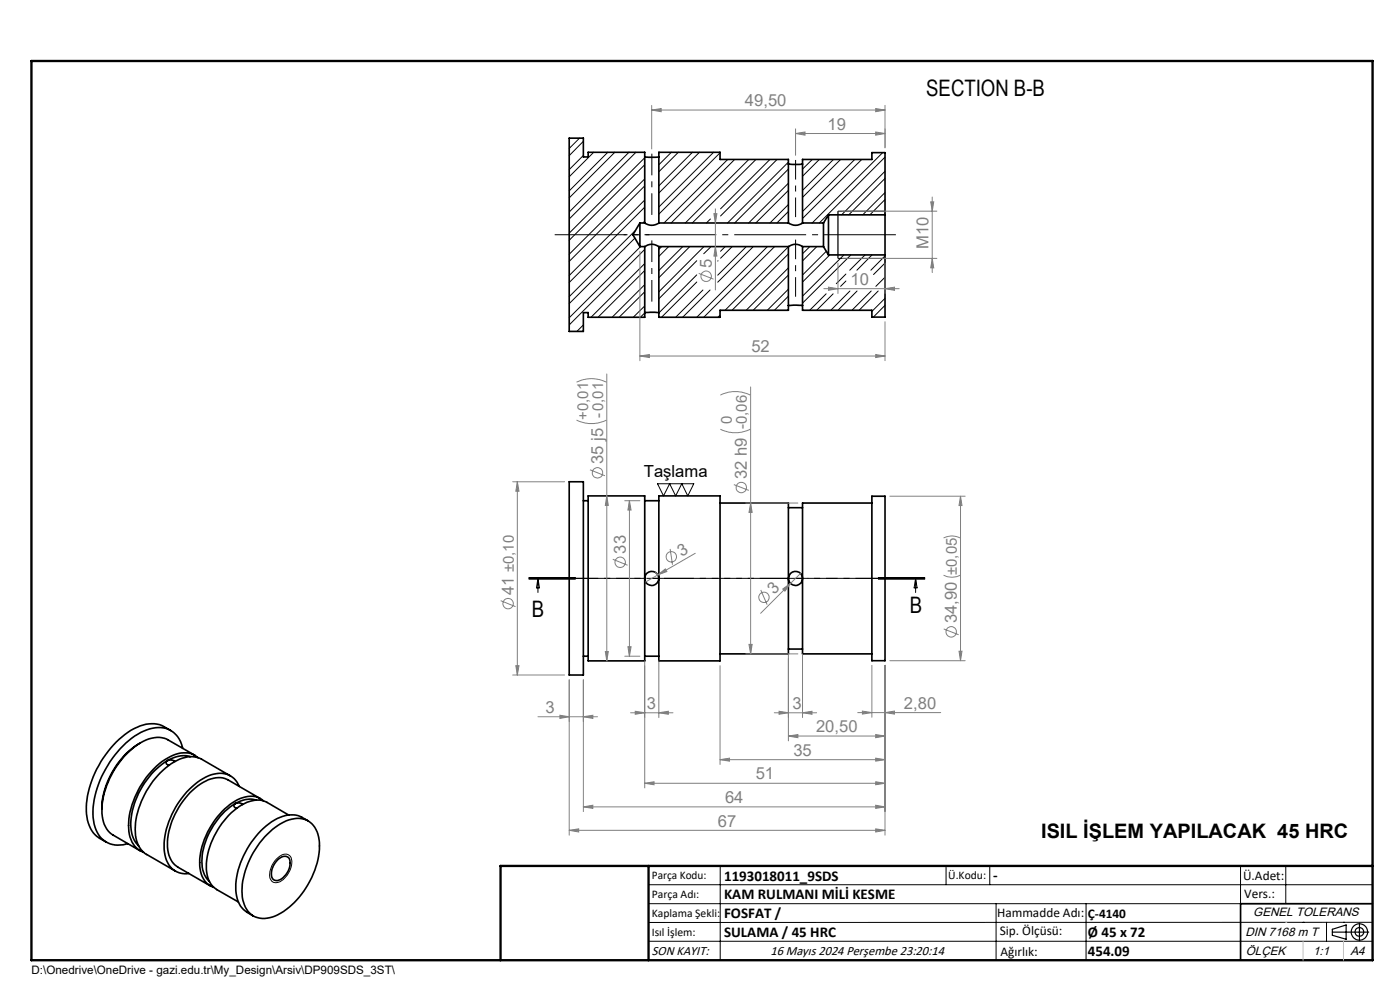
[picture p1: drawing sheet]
<svg xmlns="http://www.w3.org/2000/svg" width="297mm" height="210mm" viewBox="0 0 297 210" stroke-linecap="round" stroke-linejoin="round" font-family="sans-serif">
<g fill="none" stroke="#000" stroke-width=".35">
<path d="M136.8 33.3h3M167.3 34.8h3M135.7 47.3v5M135.7 52.3h1.1M135.7 47.3h1.1M135.7 47.3l-1.4 2.5 1.4 2.5M136.8 47.3a2.52 2.52 0 0 0 3 0M136.8 52.3a2.52 2.52 0 0 1 3 0M136.8 47.3v-15h-12v1h-1v-4h-3v41h3v-4h1v1h12v-15M139.8 47.3v-15h13v1.5h14.5v13.5M139.8 52.3v15h13v-1.5h14.5v-13.5M139.8 52.3h27.5"/>
<path d="M139.8 47.3h27.5M167.3 52.3a2.52 2.52 0 0 1 3 0M167.3 47.3a2.52 2.52 0 0 0 3 0M170.3 52.3h4.4M170.3 47.3h4.4M170.3 52.3v13.5h14.7v1.5h2.7v-13.2M174.7 47.3v5M174.7 52.3l1.1 1.8M175.8 45.6v8.5M175.8 45.6l-1.1 1.7M175.8 45.6h11.9M175.8 54.1h11.9"/>
<path d="M187.7 45.6v8.5M187.7 45.6v-13.2h-2.7v1.4h-14.7v13.5M136.8 66.3h3M167.3 64.8h3M120.8 102.2h3v41h-3zM123.8 106.2h1M124.8 105.2h12v35h-12zM136.8 106.2h3M139.8 105.2h13v35h-13zM152.8 106.7h14.5v32h-14.5M167.3 107.7h3M185 105.3h2.7v34.9h-2.7z"/>
<path d="M185 106.7h-14.7v32h14.7M123.8 139.2h1M136.8 139.2h3M167.3 137.7h3M29.6 157.7a17.1 17.1 0 0 0-8 13.8M36.2 155l-1.4-.8a6.6 6.6 0 0 0-6.3 .3 21 21 0 0 0-10.2 17.4 6.7 6.7 0 0 0 2.8 5.9l1.4 .8M38.8 158.7a5.3 5.3 0 0 0-7.6-3.9 18.6 18.6 0 0 0-9.2 9.1 16.2 16.2 0 0 0-1.9 11.5 5.2 5.2 0 0 0 7 3.6M35.5 161.4a.51 .51 0 0 0-.2 .6 .51 .51 0 0 0 .6 .3M35.5 161.4a17 17 0 0 0-7.7 14.1 5.9 5.9 0 0 0 1.6 3.9M35.5 161.4l1-.2 .6 .3M40.4 160.5a5.8 5.8 0 0 0-4.9 .9M41.3 160.2l-5.6-3.2a6.2 6.2 0 0 0-6.4 .9 18.2 18.2 0 0 0-7.7 14.6 5.6 5.6 0 0 0 2.4 4.7l5.7 3.2"/>
<path d="M42 160.7a5.1 5.1 0 0 0-5.9-.2 17.9 17.9 0 0 0-8.5 11.7 9.5 9.5 0 0 0 .7 6.9l1 1.1 1.1 .6M48.9 164.6l-6.1-3.6a5.7 5.7 0 0 0-5.9 .6 17.8 17.8 0 0 0-8.2 15 5.3 5.3 0 0 0 2.4 4.6l6.1 3.6M49.9 170.5a.53 .53 0 0 0-.3 .6 .53 .53 0 0 0 .7 .3M49.9 170.5a15.3 15.3 0 0 0-7 13.4l.5 1.6 1 1.5M49.9 170.5l1-.2 .6 .4M50.8 166.8a4.4 4.4 0 0 0-6-2.4 16.6 16.6 0 0 0-9.2 10.7 10.5 10.5 0 0 0 .2 8.3 4.2 4.2 0 0 0 4.3 1.9M54.4 169.7a5.5 5.5 0 0 0-4.5 .8M55.2 169.4l-6.8-4a5.6 5.6 0 0 0-5.9 .9 16.2 16.2 0 0 0-6.9 14 5 5 0 0 0 2.1 3.6l6.9 4M55.9 169.9a4.3 4.3 0 0 0-4.9-.5 16.3 16.3 0 0 0-8.6 12.2 6.7 6.7 0 0 0 1.6 5.9l1.3 .7M56.1 177.5a10.5 10.5 0 0 1 7.4-3.9 4.6 4.6 0 0 1 4.2 4.5 17.4 17.4 0 0 1-5.3 13.3 9.2 9.2 0 0 1-7.3 3.4 4.7 4.7 0 0 1-3.7-4.5 17.7 17.7 0 0 1 4.7-12.8zM61.2 172.9l-4.5-2.7a5.7 5.7 0 0 0-6 .9 16.8 16.8 0 0 0-6.9 13.3 5.2 5.2 0 0 0 2.2 4.3l4.6 2.6M65.4 174.1a6 6 0 0 0-7.2-.2 18 18 0 0 0-8.2 15 5.8 5.8 0 0 0 3.7 5.4"/>
<path d="M58.9 182.4a1.68 1.68 0 0 1 2.3-.4 3.7 3.7 0 0 1-2.6 4.8 1.24 1.24 0 0 1-1-1.6 4.4 4.4 0 0 1 1.3-2.8zM291.2 191.7h-28v12"/>
<circle cx="138.3" cy="122.7" r="1.49"/>
<circle cx="168.8" cy="122.7" r="1.49"/>
</g>
<g fill="none" stroke="#000" stroke-width=".21">
<path d="M122.9 29.3l-2.1 2.2M123.8 33l-3 3M123.8 30l-3 3M125.9 32.3l-5.1 5.2M128.9 32.3l-8.1 8.2M130.4 32.3l-9.6 9.7M133.4 32.3l-12.6 12.7M134.9 32.3l-14.1 14.2M136.8 33.5l-16 16M136.8 38l-16 15.9M136.8 35l-16 16M136.8 39.4l-16 16"/>
<path d="M142.4 32.3l-2.6 2.7M143.9 32.3l-4.1 4.1M146.9 32.3l-7.1 7.1M148.4 32.3l-8.6 8.6M151.4 32.3l-11.6 11.6M152.8 32.4l-13 13M154.4 33.8l-13.5 13.5M155.9 33.8l-13.5 13.5M158.9 33.8l-13.5 13.5M160.4 33.8l-13.5 13.5M163.3 33.8l-10.4 10.5M164.9 33.8l-12 12"/>
<path d="M167.3 35.9l-11.4 11.4M167.3 34.4l-13 12.9M167.3 38.9l-8.5 8.4M172.3 33.8l-2 2.1M173.8 33.8l-3.5 3.6M176.8 33.8l-6.5 6.6M178.3 33.8l-8 8.1M181.3 33.8l-11 11.1M182.8 33.8l-12.5 12.5M187.3 32.4l-15 14.9M187.7 36.3l-9.2 9.3M187.7 33.3l-13.9 14"/>
<path d="M187.7 37.8l-7.6 7.8M134.7 50.5l-13.9 13.9M134.8 48.9l-14 14M135.9 52.3l-15.1 15.1M136.8 42.4l-16 16M136.8 46.9l-.4 .4M136.8 55.9l-11.4 11.4M136.8 43.9l-16 16M136.8 52.9l-16 16M136.8 57.4l-9.9 9.9M140.4 52.3l-.6 .6M141.9 52.3l-2.1 2.1"/>
<path d="M144.9 52.3l-5.1 5.1M146.3 52.3l-6.5 6.6M147.8 55.3l-8 8.1M147.8 58.3l-8 8.1M147.8 59.8l-7.5 7.5M149.3 52.3l-9.5 9.6M150.7 46.5l-.8 .8M150.7 52.4l-1.4 1.4M152.3 55.3v.1M153.8 52.3l-.9 1M155.3 52.3l-2.4 2.5M158.3 52.3l-6 6.1"/>
<path d="M159.8 52.3l-7.5 7.6M162.8 52.3l-15 15M164.3 52.3l-15 15M167.3 43.4l-4 3.9M167.3 52.3l-13.5 13.5M167.3 56.8l-9 9M167.3 40.4l-7 6.9M167.3 44.9l-2.5 2.4M167.3 53.9l-12 11.9M167.3 58.3l-7.5 7.5M171.8 52.3l-1.5 1.5M173.3 52.3l-3 3"/>
<path d="M175.3 53.3l-5 5M176 54.1l-5.7 5.7M177.8 44.8h9.9M177.8 54.8h9.9M179 54.1l-8.7 8.7M179.5 58.1l-2.1 2.1M179.5 59.6l-1.2 1.1M180.5 54.1l-10.2 10.2M183.5 54.1l-3.2 3.2M185 54.1l-3.2 3.2M187.7 40.8l-4.7 4.8M187.7 54.3l-3 3"/>
<path d="M187.7 58.8l-1.9 1.9M187.7 55.8l-2.4 2.4M187.7 45.3l-.2 .3M187.7 42.3l-3.2 3.3M123.8 68.9l-1.4 1.4M136.8 60.4l-6.9 6.9M136.8 64.9l-2.5 2.4M136.8 61.9l-5.5 5.4M136.8 66.4l-.9 .9M149.1 61.5l-5.8 5.8M150.6 61.5l-5.8 5.8M152.8 66.8l-.5 .5"/>
<path d="M167.3 61.3l-4.5 4.5M167.3 62.8l-3 3M175.3 62.3l-3.5 3.5M176.7 62.3l-3.5 3.5M180.3 61.7l-4.1 4.1M181.8 61.7l-4 4.1M184.8 61.7l-4.1 4.1M186.3 61.7l-4.1 4.1M187.7 63.3l-2.7 2.8M187.7 64.8l-2.4 2.5M139.5 102.6h7.7l-1.3 2.6-1.3-2.6-1.3 2.6-1.2-2.6-1.3 2.6zM112.1 122.9h10z"/>
<path d="M112.1 122.7h10M112.1 122.5h10M114.1 122.7l.3 2h-.6zM114.1 122.7v3M186.3 122.7h10M186.3 122.5h10M186.3 122.9h10M194.2 122.7v3M194.2 122.7l.4 2h-.7zM58.6 182.2a2.23 2.23 0 0 1 2.6-.8 2.55 2.55 0 0 1 .4 3.1 3.7 3.7 0 0 1-3.4 2.7 1.77 1.77 0 0 1-.9-2.3l.3-1.2zM137.6 187.7h153.6M137.6 191.7h153.6"/>
<path d="M137.6 199.7h153.6M152.8 183.7v20M200.7 183.7v4M210 183.7v4M211.3 191.7v12M230.4 191.7v12M263.2 183.7v20M272.8 183.7v8M276.4 195.6h.1M281.4 195.6v4.1M285 195.6h.1M291.2 195.6l-153.6 .1"/>
</g>
<g fill="none" stroke="#808080" stroke-width=".21">
<path d="M138.3 23.3l2-.3v.7zM138.3 22.4v9.2M138.3 23.3h49.4M168.8 28.3l2-.3v.7zM168.8 27.3v5.6M168.8 28.3h18.9M185.8 28l1.9 .3-1.9 .4zM185.8 23l1.9 .3-1.9 .4zM187.7 22.4v9M135.7 53.3v23.2M148.2 58l3.2 1.2M151.4 45.3h.7l-.3 2z"/>
<path d="M151.8 52.3l.3 2h-.7zM151.8 44.3v17.2M177.8 55.8v6.5M178.8 44.8h20M178.8 54.8h20M187.7 55.8v6.5M197.4 42.8h.7l-.3 2zM197.8 54.8l.3 2h-.7zM197.8 41.8v16M128.7 79.3v60.9M135.7 75.5l2.1-.3v.6zM135.7 75.5h52"/>
<path d="M174.8 61.2h15.9M175.8 60.9l2 .3-2 .4zM185.8 75.2l1.9 .3-1.9 .3zM187.7 68.3v8.2M187.7 61.2l2.1-.3v.7zM122.3 89.1a7.1 7.1 0 0 0 6.4 0M122.3 81.1a7.1 7.1 0 0 1 6.4 0M125.2 99.7l3.1 1.2M152.8 91a7.1 7.1 0 0 0 6.4 0M152.8 83.8a7.1 7.1 0 0 1 6.4 0M159.2 82.1v56.6M108.8 102.2h11"/>
<path d="M109.7 102.2l.4 2h-.7zM109.7 102.2v41M128.7 105.2l.3 2h-.6zM130 118.6l3.1 1.3M132.5 106.2h3.2M133.5 106.2l.4 2h-.7zM133.5 106.2v33M142.2 116.4l.5 3.4M147.5 117.4l-10.6 6.1M155.7 102.8l3.2 1.2M158.2 106.7h11.1M159.2 106.7l.4 2h-.7z"/>
<path d="M188.8 105.3h16M200.2 114.1l.2-.1a3.8 3.8 0 0 1 3.3 .1M203.8 105.3l.3 1.9h-.7zM203.8 105.3v34.9M106.2 127.4l3.2 1.3M128.4 138.2h.6l-.3 2zM132.5 139.2h3.2M133.2 137.2h.7l-.4 2zM138.9 121.3l.6 .6M139.6 121.9l1.5-1.2 .4 .5zM158.2 138.7h11.1M158.9 136.7h.7l-.4 2z"/>
<path d="M161.4 125.2l1.3 3.1M166.1 124.9l1.6-1.2-1.2 1.7zM167.3 138.7v18.5M169.8 121.6l-8.4 8.5M170.3 138.7v13.5M200.2 122l.2 .1a3.8 3.8 0 0 0 3.3-.1M200.2 133.4l3.2 1.2M203.4 138.1h.7l-.3 2.1zM108.8 143.2h11M109.4 141.2h.7l-.4 2zM114.1 152h12.7M118.8 151.7l2 .3-2 .4z"/>
<path d="M120.8 144.2v33M123.8 152l2-.3v.7zM123.8 144.2v27.9M133.8 151.2h9M134.8 150.9l2 .3-2 .3zM136.8 140.2v26.9M139.8 151.2l2-.3v.6zM139.8 140.2v12M152.8 141.2v21M164.3 151.2h8.9M165.3 150.9l2 .3-2 .3zM167.3 156.1l2-.3v.7z"/>
<path d="M167.3 156.1h20.4M170.3 151.2l2-.3v.6zM182 151.2h17.6M183 150.8l2 .4-2 .3zM185 141.1v11M185.8 155.8l1.9 .3-1.9 .4zM187.7 151.2l2.1-.4v.7zM187.7 141.1v36.1M188.8 140.2h16M120.8 176.1l2-.3v.7zM120.8 176.1h66.9M123.8 171.2l2-.4v.7z"/>
<path d="M123.8 171.2h63.9M136.8 166.1l1.9-.3v.7zM136.8 166.1h50.9M152.8 161.1l2-.3v.7zM152.8 161.1h34.9M185.8 160.8l1.9 .3-1.9 .4zM185.8 165.8l1.9 .3-1.9 .4zM185.8 170.8l1.9 .4-1.9 .3zM185.8 175.8l1.9 .3-1.9 .4z"/>
<circle cx="149.8" cy="58.6" r="1.1"/>
<circle cx="126.7" cy="100.3" r="1.11"/>
<circle cx="131.6" cy="119.3" r="1.1"/>
<circle cx="142.4" cy="118.1" r="1.09"/>
<circle cx="157.3" cy="103.4" r="1.11"/>
<circle cx="107.8" cy="128" r="1.11"/>
<circle cx="162.1" cy="126.7" r="1.1"/>
<circle cx="201.8" cy="134" r="1.12"/>
</g>
<g fill="none" stroke="#000" stroke-width=".25">
<path d="M177.8 44.8v10M282.6 197.7h7.8M282.6 197.1l3-.9v3l-3-.8zM288.4 195.8v3.8M106.2 203.7h185"/>
<circle cx="288.4" cy="197.7" r="1.74"/>
<circle cx="288.4" cy="197.7" r=".93"/>
</g>
<path d="M117.2 49.8h73.3" fill="none" stroke="#000" stroke-width=".21" stroke-dasharray="15.2 1.3 1.3 1.3" stroke-dashoffset="-.4" stroke-linecap="butt"/>
<path d="M137.8 49.8h-5.5" fill="none" stroke="#000" stroke-width=".21" stroke-dasharray="15.2 1.3 1.3 1.3" stroke-dashoffset="14.4" stroke-linecap="butt"/>
<path d="M168.8 46.1v-12.2M168.8 62.9v-12.1" fill="none" stroke="#000" stroke-width=".21" stroke-dasharray="15.2 1.3 1.3 1.3" stroke-dashoffset="11.1" stroke-linecap="butt"/>
<path d="M138.3 45.6v-13M138.3 64v-13" fill="none" stroke="#000" stroke-width=".21" stroke-dasharray="15.2 1.3 1.3 1.3" stroke-dashoffset="10.6" stroke-linecap="butt"/>
<path d="M189.8 122.7h-71" fill="none" stroke="#000" stroke-width=".21" stroke-dasharray="15.2 1.3 1.3 1.3" stroke-dashoffset=".7" stroke-linecap="butt"/>
<path d="M196.3 122.7h-84.2" fill="none" stroke="#000" stroke-width=".21" stroke-dasharray="6.3 1.3 1.3 1.3" stroke-dashoffset="1.8" stroke-linecap="butt"/>
<path d="M6.7 12.9h284.5v190.8h-284.5zM137.6 183.7v20M291.2 183.7h-185v20" fill="none" stroke="#000" stroke-width=".5"/>
<path d="M276.4 199.7v4M285 199.7v4" fill="none" stroke="#c0c0c0" stroke-width=".21"/>
<path d="M272.8 195.6h.1" fill="none" stroke="#c0c0c0" stroke-width=".25"/>
<g fill="#808080">
<path d="M139.6 121.9l1.5-1.2 .4 .5z"/>
<path d="M166.1 124.9l1.6-1.2-1.2 1.7z"/>
<path d="M187.7 61.2l2.1-.3v.7zM175.8 60.9l2 .3-2 .4zM185.8 23l1.9 .3-1.9 .4zM138.3 23.3l2-.3v.7z"/>
<path d="M135.7 75.5l2.1-.3v.6zM185.8 75.2l1.9 .3-1.9 .3z"/>
<path d="M151.4 45.3h.7l-.3 2zM151.8 52.3l.3 2h-.7zM197.4 42.8h.7l-.3 2zM197.8 54.8l.3 2h-.7z"/>
<path d="M168.8 28.3l2-.3v.7zM185.8 28l1.9 .3-1.9 .4z"/>
<path d="M187.7 151.2l2.1-.4v.7zM183 150.8l2 .4-2 .3zM185.8 155.8l1.9 .3-1.9 .4zM167.3 156.1l2-.3v.7zM185.8 160.8l1.9 .3-1.9 .4zM152.8 161.1l2-.3v.7zM185.8 165.8l1.9 .3-1.9 .4zM136.8 166.1l1.9-.3v.7zM185.8 170.8l1.9 .4-1.9 .3zM123.8 171.2l2-.4v.7zM185.8 175.8l1.9 .3-1.9 .4zM120.8 176.1l2-.3v.7z"/>
<path d="M118.8 151.7l2 .3-2 .4zM123.8 152l2-.3v.7zM134.8 150.9l2 .3-2 .3zM139.8 151.2l2-.3v.6zM165.3 150.9l2 .3-2 .3zM170.3 151.2l2-.3v.6z"/>
<path d="M128.4 138.2h.6l-.3 2zM128.7 105.2l.3 2h-.6z"/>
<path d="M203.8 105.3l.3 1.9h-.7zM203.4 138.1h.7l-.3 2.1zM109.7 102.2l.4 2h-.7zM109.4 141.2h.7l-.4 2zM159.2 106.7l.4 2h-.7zM158.9 136.7h.7l-.4 2zM133.5 106.2l.4 2h-.7zM133.2 137.2h.7l-.4 2z"/>
</g>
<g font-size="4.8">
<text x="196.5" y="20.3">SECTION B-B</text>
<text x="112.8" y="130.9">B</text>
<text x="193" y="130.1">B</text>
</g>
<text font-size="4.2" x="220.9" y="177.9">ISIL İŞLEM YAPILACAK 45 HRC</text>
<g font-size="3.5" fill="#808080">
<text x="158" y="22.6">49,50</text>
<text x="175.6" y="27.5">19</text>
<text x="197" y="52.9" transform="rotate(-90 197 52.9)">M10</text>
<text x="151" y="56.8" transform="rotate(-90 151 56.8)">5</text>
<text x="180.4" y="60.4">10</text>
<text x="159.4" y="74.7">52</text>
<text x="128" y="98.5" transform="rotate(-90 128 98.5)">35 j5 -0,01</text>
<text x="158.5" y="101.6" transform="rotate(-90 158.5 101.6)">32 h9 -0,06</text>
<text x="132.8" y="117.4" transform="rotate(-90 132.8 117.4)">33</text>
<text x="144.6" y="118.2" transform="rotate(-30 144.6 118.2)">3</text>
<text x="109" y="126.2" transform="rotate(-90 109 126.2)">41 ±0,10</text>
<text x="164.2" y="126.2" transform="rotate(-45 164.2 126.2)">3</text>
<text x="203" y="132.2" transform="rotate(-90 203 132.2)">34,90 ±0,05</text>
<text x="115.7" y="151.2">3</text>
<text x="137.2" y="150.4">3</text>
<text x="168.1" y="150.4">3</text>
<text x="173.1" y="155.3">20,50</text>
<text x="191.8" y="150.3">2,80</text>
<text x="168.3" y="160.3">35</text>
<text x="160.3" y="165.3">51</text>
<text x="153.8" y="170.3">64</text>
<text x="152.3" y="175.3">67</text>
</g>
<text font-size="3.5" x="136.6" y="101.2">Taşlama</text>
<g font-size="3.2" fill="#808080">
<text x="124.8" y="89.1" transform="rotate(-90 124.8 89.1)">+0,01</text>
<text x="155.3" y="90" transform="rotate(-90 155.3 90)">0</text>
</g>
<g font-size="3.2">
<text x="153.6" y="186.8">1193018011_9SDS</text>
<text x="153.6" y="190.8">KAM RULMANI MİLİ KESME</text>
<text x="210.7" y="186.6">-</text>
<text x="153.6" y="194.8">FOSFAT /</text>
<text x="153.6" y="198.8">SULAMA / 45 HRC</text>
<text x="230.8" y="198.7">Ø 45 x 72</text>
<text x="230.8" y="202.8">454.09</text>
</g>
<g font-size="2.8">
<text x="263.7" y="186.7">Ü.Adet:</text>
<text x="263.9" y="190.5">Vers.:</text>
<text x="211.5" y="194.5">Hammadde Adı:</text>
<text x="230.8" y="194.7">Ç-4140</text>
<text x="138.3" y="202.6">SON KAYIT:</text>
<text x="163.4" y="202.6">16 Mayıs 2024 Perşembe 23:20:14</text>
<text x="212.1" y="198.4">Sip. Ölçüsü:</text>
<text x="212.2" y="202.7">Ağırlık:</text>
</g>
<g font-size="2.6">
<text x="265.9" y="194.4">GENEL TOLERANS</text>
<text x="264.2" y="198.5">DIN 7168 m T</text>
<text x="264.3" y="202.6">ÖLÇEK</text>
<text x="278.5" y="202.6">1:1</text>
<text x="286.5" y="202.6">A4</text>
</g>
<g font-size="2.5">
<text x="138.3" y="186.4">Parça Kodu:</text>
<text x="138.3" y="190.5">Parça Adı:</text>
<text x="201.2" y="186.5">Ü.Kodu:</text>
<text x="138.3" y="194.5">Kaplama Şekli:</text>
<text x="138.3" y="198.6">Isıl İşlem:</text>
<text x="6.7" y="206.7">D:\Onedrive\OneDrive - gazi.edu.tr\My_Design\Arsiv\DP909SDS_3ST\</text>
</g>
</svg>
